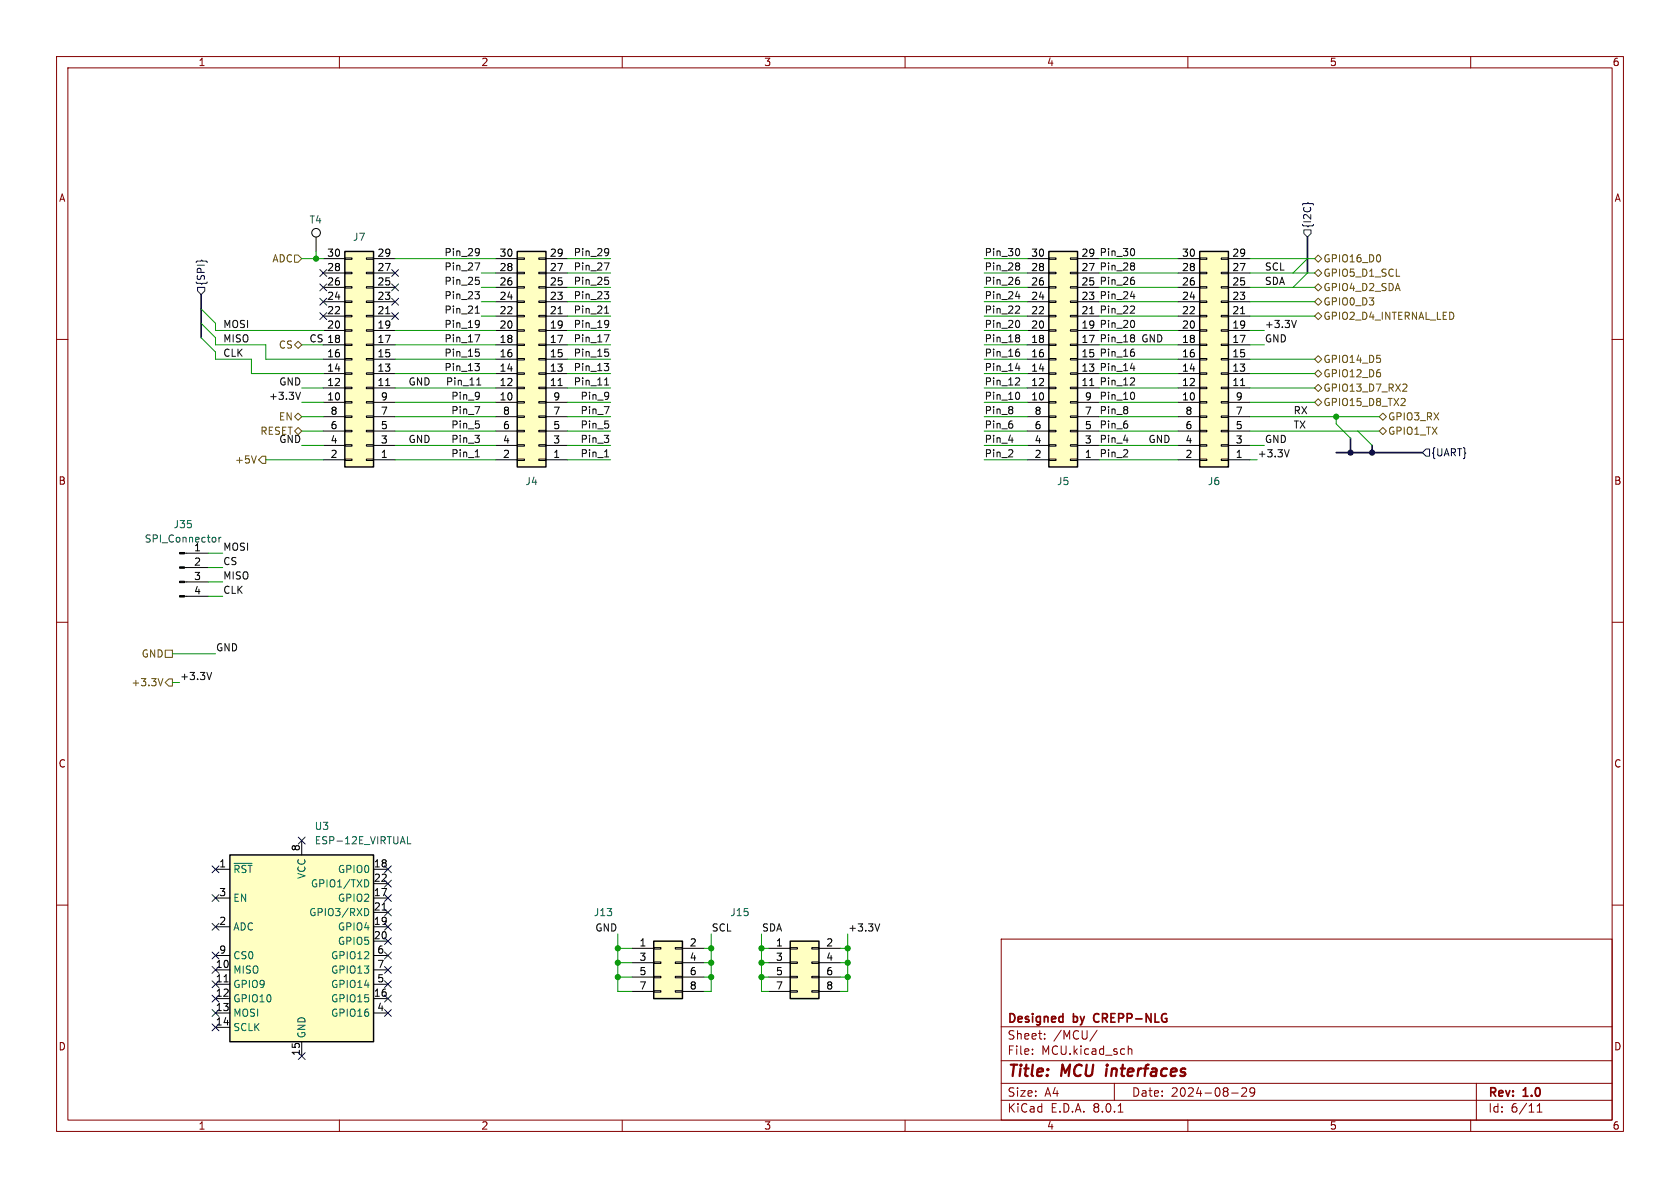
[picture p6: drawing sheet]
<svg xmlns="http://www.w3.org/2000/svg" width="297mm" height="210mm" viewBox="0 0 297 210" stroke-linecap="round" stroke-linejoin="round" font-family="sans-serif">
<g fill="none" stroke="#840000" stroke-width=".18">
<path d="M10 10h277v190h-277zM12 12h273v186h-273zM60 10v2M110 10v2M160 10v2M210 10v2M260 10v2M10 60h2M285 60h2M10 110h2M285 110h2M10 160h2"/>
<path d="M285 160h2M177 166h108v32h-108zM60 198v2M110 198v2M160 198v2M177 194.5h108M177 191.5h108M177 187.5h108M177 181.5h108M182.5 186.3v.1M182.5 185.5v.1M184.7 183.6v.1"/>
<path d="M184.7 182.8v.1M194 182.1l-1.3 2M197 191.5v3M197.7 196.6h.8M199.5 184.9v1.5M199.5 185.5l.2-.1 .3 .1 .1 .9M210 198v2M217.7 193.2h1.2M219.5 192.4l.6-.1 .2 .1 .1 .3-.9 1.1h.9M221.8 192.9l-.3 .3h-.3l-.2-.3 .1-.5 .4-.1 .2 .1a.99 .99 0 0 1-.3 1.4h-.3M260 198v2M261 191.5v6.5"/>
<path d="M271.7 196.6h.9M271.7 195.5l.5-.4v1.5"/>
</g>
<path d="M195.7 188.9l-.2 1.3" fill="none" stroke="#840000" stroke-width=".4"/>
<path d="M193.5 179.4l-.2 .4 .2 .7" fill="none" stroke="#840000" stroke-width=".3"/>
<path d="M185.4 44.5h5.1v38.1h-5.1z" fill="#ffffc2"/>
<g fill="none" stroke="#000" stroke-width=".18">
<path d="M55.9 41.9v2.6M181.6 58.4h3.8M181.6 55.9h3.8M181.6 53.3h3.8M181.6 50.8h3.8M181.6 48.3h3.8M181.6 45.7h3.8M185.4 45.6h1.3v.2h-1.3zM185.4 48.1h1.3v.3h-1.3zM185.4 50.7h1.3v.2h-1.3zM185.4 53.2h1.3v.3h-1.3zM185.4 55.8h1.3v.2h-1.3z"/>
<path d="M185.4 58.3h1.3v.2h-1.3zM189.2 45.6h1.3v.2h-1.3zM189.2 48.1h1.3v.3h-1.3zM189.2 50.7h1.3v.2h-1.3zM189.2 53.2h1.3v.3h-1.3zM189.2 55.8h1.3v.2h-1.3zM189.2 58.3h1.3v.2h-1.3zM190.5 58.4h3.8M190.5 55.9h3.8M190.5 53.3h3.8M190.5 50.8h3.8M190.5 48.3h3.8"/>
<path d="M190.5 45.7h3.8M192.6 55.5h.8M181.6 71.1h3.8M181.6 68.6h3.8M181.6 66h3.8M181.6 63.5h3.8M181.6 61h3.8M181.6 78.7h3.8M181.6 76.2h3.8M181.6 73.7h3.8M185.4 60.8h1.3v.3h-1.3zM185.4 63.4h1.3v.2h-1.3z"/>
<path d="M185.4 65.9h1.3v.3h-1.3zM185.4 68.5h1.3v.2h-1.3zM185.4 71h1.3v.2h-1.3zM185.4 73.5h1.3v.3h-1.3zM185.4 76.1h1.3v.2h-1.3zM185.4 78.6h1.3v.3h-1.3zM189.2 60.8h1.3v.3h-1.3zM189.2 63.4h1.3v.2h-1.3zM189.2 65.9h1.3v.3h-1.3zM189.2 68.5h1.3v.2h-1.3zM189.2 71h1.3v.2h-1.3zM189.2 73.5h1.3v.3h-1.3z"/>
<path d="M189.2 76.1h1.3v.2h-1.3zM189.2 78.6h1.3v.3h-1.3zM190.5 71.1h3.8M190.5 68.6h3.8M190.5 66h3.8M190.5 63.5h3.8M190.5 61h3.8M190.5 78.7h3.8M190.5 76.2h3.8M190.5 73.7h3.8M192.6 68.2h.8M181.6 81.3h3.8"/>
<path d="M185.4 81.2h1.3v.2h-1.3zM189.2 81.2h1.3v.2h-1.3zM190.5 81.3h3.8"/>
<circle cx="55.9" cy="41.1" r=".76"/>
</g>
<path d="M185.4 44.5h5.1v38.1h-5.1z" fill="none" stroke="#000" stroke-width=".25"/>
<path d="M61 44.5h5v38.1h-5z" fill="#ffffc2"/>
<g fill="none" stroke="#000" stroke-width=".18">
<path d="M57.1 58.4h3.9M57.1 55.9h3.9M57.1 53.3h3.9M57.1 50.8h3.9M57.1 48.3h3.9M57.1 45.7h3.9M61 45.6h1.2v.2h-1.2zM61 48.1h1.2v.3h-1.2zM61 50.7h1.2v.2h-1.2zM61 53.2h1.2v.3h-1.2zM61 55.8h1.2v.2h-1.2zM61 58.3h1.2v.2h-1.2z"/>
<path d="M64.8 45.6h1.2v.2h-1.2zM64.8 48.1h1.2v.3h-1.2zM64.8 50.7h1.2v.2h-1.2zM64.8 53.2h1.2v.3h-1.2zM64.8 55.8h1.2v.2h-1.2zM64.8 58.3h1.2v.2h-1.2zM66 58.4h3.8M66 55.9h3.8M66 53.3h3.8M66 50.8h3.8M66 48.3h3.8M66 45.7h3.8"/>
<path d="M68.2 55.5h.7M57.1 71.1h3.9M57.1 68.6h3.9M57.1 66h3.9M57.1 63.5h3.9M57.1 61h3.9M57.1 78.7h3.9M57.1 76.2h3.9M57.1 73.7h3.9M61 60.8h1.2v.3h-1.2zM61 63.4h1.2v.2h-1.2zM61 65.9h1.2v.3h-1.2z"/>
<path d="M61 68.5h1.2v.2h-1.2zM61 71h1.2v.2h-1.2zM61 73.5h1.2v.3h-1.2zM61 76.1h1.2v.2h-1.2zM61 78.6h1.2v.3h-1.2zM64.8 60.8h1.2v.3h-1.2zM64.8 63.4h1.2v.2h-1.2zM64.8 65.9h1.2v.3h-1.2zM64.8 68.5h1.2v.2h-1.2zM64.8 71h1.2v.2h-1.2zM64.8 73.5h1.2v.3h-1.2zM64.8 76.1h1.2v.2h-1.2z"/>
<path d="M64.8 78.6h1.2v.3h-1.2zM66 71.1h3.8M66 68.6h3.8M66 66h3.8M66 63.5h3.8M66 61h3.8M66 78.7h3.8M66 76.2h3.8M66 73.7h3.8M68.2 68.2h.7M57.1 81.3h3.9M61 81.2h1.2v.2h-1.2z"/>
<path d="M64.8 81.2h1.2v.2h-1.2zM66 81.3h3.8"/>
</g>
<path d="M61 44.5h5v38.1h-5z" fill="none" stroke="#000" stroke-width=".25"/>
<path d="M139.7 166.4h5.1v10.1h-5.1z" fill="#ffffc2"/>
<g fill="none" stroke="#000" stroke-width=".18">
<path d="M32.6 97.8h4.2M32.6 105.4h4.2M32.6 102.9h4.2M32.6 100.3h4.2M135.9 167.6h3.8M135.9 170.2h3.8M135.9 172.7h3.8M135.9 175.3h3.8M139.7 175.1h1.3v.3h-1.3zM139.7 172.6h1.3v.2h-1.3zM139.7 170.1h1.3v.2h-1.3zM139.7 167.5h1.3v.3h-1.3z"/>
<path d="M143.5 175.1h1.3v.3h-1.3zM143.5 172.6h1.3v.2h-1.3zM143.5 170.1h1.3v.2h-1.3zM143.5 167.5h1.3v.3h-1.3zM144.8 167.6h3.8M144.8 170.2h3.8M144.8 172.7h3.8M144.8 175.3h3.8"/>
</g>
<path d="M139.7 166.4h5.1v10.1h-5.1z" fill="none" stroke="#000" stroke-width=".25"/>
<path d="M31.7 97.7h.9v.2h-.9zM31.7 105.3h.9v.2h-.9zM31.7 102.7h.9v.3h-.9zM31.7 100.2h.9v.3h-.9z" fill="#000" stroke="#000" stroke-width=".18"/>
<path d="M38 95l.2 .2-.2 .6M38.7 95v.8M39.1 95l-.4 .2" fill="none" stroke="#006464" stroke-width=".18"/>
<path d="M40.6 151.1h25.4v33.1h-25.4z" fill="#ffffc2"/>
<path d="M40.6 151.1h25.4v33.1h-25.4z" fill="none" stroke="#000" stroke-width=".25"/>
<g fill="none" stroke="#000" stroke-width=".18">
<path d="M38.1 153.7h2.5M38.1 158.8h2.5M53.3 148.6v2.5M66 153.7h2.6M66 158.8h2.6M66 156.2h2.6M38.1 171.5h2.5M38.1 174h2.5M38.1 176.5h2.5M38.1 179.1h2.5M38.1 163.8h2.5M38.1 168.9h2.5"/>
<path d="M39.6 173.6h.7M66 171.5h2.6M66 174h2.6M66 176.5h2.6M66 179.1h2.6M66 163.8h2.6M66 166.4h2.6M66 161.3h2.6M66 168.9h2.6M67.6 160.9h.7M38.1 181.6h2.5M53.3 184.2v2.5"/>
</g>
<path d="M41.4 152.6h3.2M64.8 155.5a.68 .68 0 0 1 .4 .7 .68 .68 0 0 1-.4 .6M72 147.9v1.3h.6M64.5 160.6a.64 .64 0 0 1 .7 .6 .64 .64 0 0 1-.7 .7" fill="none" stroke="#006464" stroke-width=".18"/>
<path d="M212.1 44.5h5.1v38.1h-5.1z" fill="#ffffc2"/>
<g fill="none" stroke="#000" stroke-width=".18">
<path d="M208.3 58.4h3.8M208.3 55.9h3.8M208.3 53.3h3.8M208.3 50.8h3.8M208.3 48.3h3.8M208.3 45.7h3.8M212.1 45.6h1.3v.2h-1.3zM212.1 48.1h1.3v.3h-1.3zM212.1 50.7h1.3v.2h-1.3zM212.1 53.2h1.3v.3h-1.3zM212.1 55.8h1.3v.2h-1.3zM212.1 58.3h1.3v.2h-1.3z"/>
<path d="M215.9 45.6h1.3v.2h-1.3zM215.9 48.1h1.3v.3h-1.3zM215.9 50.7h1.3v.2h-1.3zM215.9 53.2h1.3v.3h-1.3zM215.9 55.8h1.3v.2h-1.3zM215.9 58.3h1.3v.2h-1.3zM217.2 58.4h3.8M217.2 55.9h3.8M217.2 53.3h3.8M217.2 50.8h3.8M217.2 48.3h3.8M217.2 45.7h3.8"/>
<path d="M219.3 55.5h.7M208.3 71.1h3.8M208.3 68.6h3.8M208.3 66h3.8M208.3 63.5h3.8M208.3 61h3.8M208.3 78.7h3.8M208.3 76.2h3.8M208.3 73.7h3.8M212.1 60.8h1.3v.3h-1.3zM212.1 63.4h1.3v.2h-1.3zM212.1 65.9h1.3v.3h-1.3z"/>
<path d="M212.1 68.5h1.3v.2h-1.3zM212.1 71h1.3v.2h-1.3zM212.1 73.5h1.3v.3h-1.3zM212.1 76.1h1.3v.2h-1.3zM212.1 78.6h1.3v.3h-1.3zM215.9 60.8h1.3v.3h-1.3zM215.9 63.4h1.3v.2h-1.3zM215.9 65.9h1.3v.3h-1.3zM215.9 68.5h1.3v.2h-1.3zM215.9 71h1.3v.2h-1.3zM215.9 73.5h1.3v.3h-1.3zM215.9 76.1h1.3v.2h-1.3z"/>
<path d="M215.9 78.6h1.3v.3h-1.3zM217.2 71.1h3.8M217.2 68.6h3.8M217.2 66h3.8M217.2 63.5h3.8M217.2 61h3.8M217.2 78.7h3.8M217.2 76.2h3.8M217.2 73.7h3.8M219.3 68.2h.7M208.3 81.3h3.8M212.1 81.2h1.3v.2h-1.3z"/>
<path d="M215.9 81.2h1.3v.2h-1.3zM217.2 81.3h3.8"/>
</g>
<path d="M212.1 44.5h5.1v38.1h-5.1z" fill="none" stroke="#000" stroke-width=".25"/>
<path d="M115.6 166.4h5v10.1h-5z" fill="#ffffc2"/>
<g fill="none" stroke="#000" stroke-width=".18">
<path d="M111.8 167.6h3.8M111.8 170.2h3.8M111.8 172.7h3.8M111.8 175.3h3.8M115.6 175.1h1.2v.3h-1.2zM115.6 172.6h1.2v.2h-1.2zM115.6 170.1h1.2v.2h-1.2zM115.6 167.5h1.2v.3h-1.2zM119.4 175.1h1.2v.3h-1.2zM119.4 172.6h1.2v.2h-1.2zM119.4 170.1h1.2v.2h-1.2zM119.4 167.5h1.2v.3h-1.2z"/>
<path d="M120.6 167.6h3.9M120.6 170.2h3.9M120.6 172.7h3.9M120.6 175.3h3.9"/>
</g>
<path d="M115.6 166.4h5v10.1h-5z" fill="none" stroke="#000" stroke-width=".25"/>
<path d="M91.4 44.5h5.1v38.1h-5.1z" fill="#ffffc2"/>
<g fill="none" stroke="#000" stroke-width=".18">
<path d="M87.6 58.4h3.8M87.6 55.9h3.8M87.6 53.3h3.8M87.6 50.8h3.8M87.6 48.3h3.8M87.6 45.7h3.8M91.4 45.6h1.3v.2h-1.3zM91.4 48.1h1.3v.3h-1.3zM91.4 50.7h1.3v.2h-1.3zM91.4 53.2h1.3v.3h-1.3zM91.4 55.8h1.3v.2h-1.3zM91.4 58.3h1.3v.2h-1.3z"/>
<path d="M95.2 45.6h1.3v.2h-1.3zM95.2 48.1h1.3v.3h-1.3zM95.2 50.7h1.3v.2h-1.3zM95.2 53.2h1.3v.3h-1.3zM95.2 55.8h1.3v.2h-1.3zM95.2 58.3h1.3v.2h-1.3zM96.5 58.4h3.8M96.5 55.9h3.8M96.5 53.3h3.8M96.5 50.8h3.8M96.5 48.3h3.8M96.5 45.7h3.8"/>
<path d="M98.7 55.5h.7M87.6 71.1h3.8M87.6 68.6h3.8M87.6 66h3.8M87.6 63.5h3.8M87.6 61h3.8M87.6 78.7h3.8M87.6 76.2h3.8M87.6 73.7h3.8M91.4 60.8h1.3v.3h-1.3zM91.4 63.4h1.3v.2h-1.3zM91.4 65.9h1.3v.3h-1.3z"/>
<path d="M91.4 68.5h1.3v.2h-1.3zM91.4 71h1.3v.2h-1.3zM91.4 73.5h1.3v.3h-1.3zM91.4 76.1h1.3v.2h-1.3zM91.4 78.6h1.3v.3h-1.3zM95.2 60.8h1.3v.3h-1.3zM95.2 63.4h1.3v.2h-1.3zM95.2 65.9h1.3v.3h-1.3zM95.2 68.5h1.3v.2h-1.3zM95.2 71h1.3v.2h-1.3zM95.2 73.5h1.3v.3h-1.3zM95.2 76.1h1.3v.2h-1.3z"/>
<path d="M95.2 78.6h1.3v.3h-1.3zM96.5 71.1h3.8M96.5 68.6h3.8M96.5 66h3.8M96.5 63.5h3.8M96.5 61h3.8M96.5 78.7h3.8M96.5 76.2h3.8M96.5 73.7h3.8M98.7 68.2h.7M87.6 81.3h3.8M91.4 81.2h1.3v.2h-1.3z"/>
<path d="M95.2 81.2h1.3v.2h-1.3zM96.5 81.3h3.8"/>
</g>
<path d="M91.4 44.5h5.1v38.1h-5.1z" fill="none" stroke="#000" stroke-width=".25"/>
<g fill="none" stroke="#725600" stroke-width=".18">
<path d="M52.1 45.1h.6l.6 .6-.6 .7h-.6zM232.4 50.8l.6-.6 .7 .6-.7 .6zM232.4 55.9l.6-.7 .7 .7-.7 .6zM232.4 53.3l.6-.6 .7 .6-.7 .7zM232.4 48.3l.6-.7 .7 .7-.7 .6zM232.4 45.7l.6-.6 .7 .6-.7 .7zM244 45.3v.8M52.1 76.2l.6-.6 .6 .6-.6 .6zM52.1 73.7l.6-.7 .6 .7-.6 .6zM52.1 61l.6-.7 .6 .7-.6 .6zM232.4 71.1l.6-.6 .7 .6-.7 .7zM232.4 66l.6-.6 .7 .6-.7 .7z"/>
<path d="M232.4 68.6l.6-.7 .7 .7-.7 .6zM232.4 63.5l.6-.6 .7 .6-.7 .6zM243.8 76.2l.7-.6 .6 .6-.6 .6zM243.8 73.7l.7-.7 .6 .7-.6 .6zM244 66v.5M244 63.4v.6M248.2 70.4l.2 .3v.3l-.8 .7h.8M248.2 67.9l.4 .1 .1 .3-.8 .9h.8M45.3 80.6l-.4 1.3M46.4 80.6h.6v1.3h-.6l-.7-.6zM28.8 120l-.4 1.2M29.2 114.9h1.3v1.3h-1.3z"/>
<path d="M29.8 120h.7v1.3h-.7l-.6-.6z"/>
</g>
<g fill="none" stroke="#000084" stroke-width=".18">
<path d="M231.1 36l.1-.2 .2 .2M34.9 50.8h1.3v.6l-.6 .7-.7-.7zM35.6 46.1l.1-.1v.1M56.5 47.7l1.3 1.2M56.5 50.2l1.3 1.2M56.5 52.7l1.3 1.2M56.5 55.3l1.3 1.2M57.8 47.7l-1.3 1.2M57.8 50.2l-1.3 1.2M57.8 52.7l-1.3 1.2M57.8 55.3l-1.3 1.2M69.2 50.2l1.3 1.2"/>
<path d="M69.2 52.7l1.3 1.2M69.2 47.7l1.3 1.2M69.2 55.3l1.3 1.2M70.5 50.2l-1.3 1.2M70.5 52.7l-1.3 1.2M70.5 47.7l-1.3 1.2M70.5 55.3l-1.3 1.2M230.5 40.6h1.3v.7l-.7 .6-.6-.6zM252.1 79.4h.6v1.2h-.6l-.6-.6zM37.5 153.1l1.2 1.2M37.5 158.1l1.2 1.3M38.7 153.1l-1.2 1.2"/>
<path d="M38.7 158.1l-1.2 1.3M52.7 148l1.2 1.2M53.9 148l-1.2 1.2M68 155.6l1.2 1.2M68 158.1l1.2 1.3M68 153.1l1.2 1.2M69.2 155.6l-1.2 1.2M69.2 158.1l-1.2 1.3M69.2 153.1l-1.2 1.2M37.5 178.5l1.2 1.2M37.5 175.9l1.2 1.2M37.5 173.4l1.2 1.2"/>
<path d="M37.5 170.8l1.2 1.3M37.5 163.2l1.2 1.2M37.5 168.3l1.2 1.2M38.7 163.2l-1.2 1.2M38.7 178.5l-1.2 1.2M38.7 175.9l-1.2 1.2M38.7 173.4l-1.2 1.2M38.7 170.8l-1.2 1.3M38.7 168.3l-1.2 1.2M68 165.8l1.2 1.2M68 173.4l1.2 1.2M68 175.9l1.2 1.2"/>
<path d="M68 170.8l1.2 1.3M68 178.5l1.2 1.2M68 168.3l1.2 1.2M68 163.2l1.2 1.2M68 160.7l1.2 1.2M69.2 165.8l-1.2 1.2M69.2 173.4l-1.2 1.2M69.2 175.9l-1.2 1.2M69.2 170.8l-1.2 1.3M69.2 178.5l-1.2 1.2M69.2 168.3l-1.2 1.2M69.2 163.2l-1.2 1.2"/>
<path d="M69.2 160.7l-1.2 1.2M37.5 181l1.2 1.2M38.7 181l-1.2 1.2M52.7 186.1l1.2 1.2M53.9 186.1l-1.2 1.2"/>
</g>
<g fill="none" stroke="#0f0f0f" stroke-width=".18">
<path d="M84 46.5h.8l-.5 1.2M84 51.6h.7l-.4 .4M84 59.2h.8l-.5 1.2M84 55.4h.7M84.1 49h.6M84.1 54.4l.3-.3v1.3M84.5 43.9l.2 .2a1.03 1.03 0 0 1-.2 1M84.5 49.5l.2 .2v.3l-.2 .3M84.5 52l.2 .3v.3l-.2 .2M84.5 56.6l.2 .2a1.03 1.03 0 0 1-.2 1M84.7 44.5l-.2 .2M84.7 57.2l-.2 .2"/>
<path d="M106.8 46.5h.9l-.6 1.2M106.8 51.6h.8l-.4 .4M106.8 59.2h.9l-.6 1.2M106.9 55.4h.7M106.9 49h.6M107 54.4l.2-.3v1.3M107.4 52l.2 .3v.3l-.2 .2M107.4 43.9l.1 .2a1.03 1.03 0 0 1-.1 1M107.4 49.5l.2 .2v.3l-.2 .3M107.4 56.6l.1 .2a1.03 1.03 0 0 1-.1 1M107.6 44.5l-.2 .2M107.6 57.2l-.2 .2"/>
<path d="M179.5 52.4h.8M179.9 49h.2M180 43.9a.79 .79 0 0 1 0 1.3M180 56.6a.79 .79 0 0 1 0 1.3M180 54.1l.3 .2-.1 .3-.7 .8h.8M180 46.5l.3 .2-.3 .3 .3 .3v.2l-.3 .2M180 49.5l.3 .2v.3l-.3 .3M180 59.2l.3 .2-.3 .3 .3 .3v.2l-.3 .2M180.1 52v.8M199.9 52.4h.7M200.2 49h.3M200.3 43.9a.79 .79 0 0 1 0 1.3"/>
<path d="M200.3 56.6a.79 .79 0 0 1 0 1.3M200.3 54.1l.3 .2-.1 .3-.7 .8h.8M200.3 46.5l.3 .2-.3 .3 .3 .3v.2l-.3 .2M200.3 49.5l.3 .2v.3l-.3 .3M200.3 59.2l.3 .2-.3 .3 .3 .3v.2l-.3 .2M200.5 52v.8M229.2 56.6l-.4 1.3M53.1 69.3l-.4 1.3M84 71.9h.8l-.5 1.2M84 64.3h.7l-.4 .4M84.1 61.7h.6M84.3 68.1h.7"/>
<path d="M84.4 67.1l.2-.3v1.3M84.5 62.2l.2 .2v.3l-.2 .3M84.5 64.7l.2 .3v.3l-.2 .2M106.8 71.9h.9l-.6 1.2M106.8 64.3h.8l-.4 .4M106.9 68.1h.7M106.9 61.7h.6M107 67.1l.2-.3v1.3M107.4 62.2l.2 .2v.3l-.2 .3M107.4 64.7l.2 .3v.3l-.2 .2M178.3 77.8h.8M179 79.6v.4"/>
<path d="M179.5 65.1h.8M179.9 61.7h.2M180 69.3a.79 .79 0 0 1 0 1.3M180 66.8l.3 .2-.1 .3-.7 .8h.8M180 62.2l.3 .2v.3l-.3 .3M180.1 64.7v.8M198.6 77.8h.8M199.3 79.6v.4M199.9 65.1h.7M200.2 61.7h.3M200.3 69.3a.79 .79 0 0 1 0 1.3M200.3 62.2l.3 .2v.3l-.3 .3"/>
<path d="M200.3 66.8l.3 .2-.1 .3-.7 .8h.8M200.5 64.7v.8M227.9 79.5l-.4 1.3M84 80.8h.7M106.9 80.8h.7M178.3 80.8h.7M198.6 80.8h.8M37.4 118.9l-.4 1.2M155.5 163.3l-.4 1.3"/>
</g>
<path d="M35.6 52.1v7.6M231.1 41.9v6.4M238.8 77.5v2.5M242.6 78.7v1.3M236.2 80h15.3" fill="none" stroke="#000084" stroke-width=".3"/>
<g fill="none" stroke="#009600" stroke-width=".18">
<path d="M35.6 57.2l2.5 2.5v1.3h8.9v2.5h10.1M35.6 59.7l2.5 2.5v1.3h6.3v2.5h12.7M35.6 54.6l2.5 2.6v1.2h19M53.3 45.7h3.8M55.9 44.5v1.2M69.8 45.7h17.8M69.8 58.4h17.8M85.1 53.3h2.5M85.1 50.8h2.5M85.1 55.9h2.5M85.1 48.3h2.5M100.3 45.7h7.6"/>
<path d="M100.3 53.3h7.6M100.3 50.8h7.6M100.3 58.4h7.6M100.3 55.9h7.6M100.3 48.3h7.6M174 45.7h7.6M174 53.3h7.6M174 50.8h7.6M174 58.4h7.6M174 55.9h7.6M174 48.3h7.6M194.3 45.7h14"/>
<path d="M194.3 53.3h14M194.3 50.8h14M194.3 58.4h14M194.3 55.9h14M194.3 48.3h14M221 45.7h11.4M221 53.3h11.4M221 50.8h11.4M221 58.4h2.5M221 55.9h11.4M221 48.3h11.4M231.1 45.7l-2.5 2.6"/>
<path d="M231.1 48.3l-2.5 2.5M53.3 61h3.8M53.3 76.2h3.8M53.3 68.6h3.8M53.3 78.7h3.8M53.3 73.7h3.8M53.3 71.1h3.8M69.8 61h17.8M69.8 76.2h17.8M69.8 63.5h17.8M69.8 68.6h17.8M69.8 66h17.8"/>
<path d="M69.8 78.7h17.8M69.8 73.7h17.8M69.8 71.1h17.8M100.3 61h7.6M100.3 76.2h7.6M100.3 63.5h7.6M100.3 68.6h7.6M100.3 66h7.6M100.3 78.7h7.6M100.3 73.7h7.6M100.3 71.1h7.6M174 61h7.6"/>
<path d="M174 76.2h7.6M174 63.5h7.6M174 68.6h7.6M174 66h7.6M174 78.7h7.6M174 73.7h7.6M174 71.1h7.6M194.3 61h14M194.3 76.2h14M194.3 63.5h14M194.3 68.6h14M194.3 66h14"/>
<path d="M194.3 78.7h14M194.3 73.7h14M194.3 71.1h14M221 61h2.5M221 76.2h22.8M221 63.5h11.4M221 68.6h11.4M221 66h11.4M221 78.7h2.5M221 73.7h22.8M221 71.1h11.4M236.2 73.7v1.2l2.6 2.6"/>
<path d="M240 76.2l2.6 2.5M36.8 97.8h2.6M47 81.3h10.1M69.8 81.3h17.8M100.3 81.3h7.6M174 81.3h7.6M194.3 81.3h14M221 81.3h1.2M30.5 115.6h7.6M36.8 102.9h2.6M36.8 105.4h2.6M36.8 100.3h2.6"/>
<path d="M30.5 120.7h1.2M109.2 165.1v10.2h2.6M109.2 170.2h2.6M109.2 167.6h2.6M109.2 172.7h2.6M124.5 170.2h1.2M124.5 167.6h1.2M124.5 172.7h1.2M125.7 165.1v10.2h-1.2M134.6 165.1v10.2h1.3M134.6 170.2h1.3M134.6 167.6h1.3"/>
<path d="M134.6 172.7h1.3M148.6 170.2h1.3M148.6 167.6h1.3M148.6 172.7h1.3M149.9 165.1v10.2h-1.3"/>
</g>
<g fill="#009600" stroke="#009600" stroke-width=".18">
<circle cx="55.9" cy="45.7" r=".46"/>
<circle cx="125.7" cy="170.2" r=".46"/>
<circle cx="125.7" cy="167.6" r=".46"/>
<circle cx="109.2" cy="170.2" r=".46"/>
<circle cx="109.2" cy="172.7" r=".46"/>
<circle cx="109.2" cy="167.6" r=".46"/>
<circle cx="134.6" cy="170.2" r=".46"/>
<circle cx="134.6" cy="172.7" r=".46"/>
<circle cx="125.7" cy="172.7" r=".46"/>
<circle cx="134.6" cy="167.6" r=".46"/>
<circle cx="236.2" cy="73.7" r=".46"/>
<circle cx="149.9" cy="167.6" r=".46"/>
<circle cx="149.9" cy="172.7" r=".46"/>
<circle cx="149.9" cy="170.2" r=".46"/>
</g>
<g fill="#000084" stroke="#000084" stroke-width=".18">
<circle cx="238.8" cy="80" r=".46"/>
<circle cx="242.6" cy="80" r=".46"/>
</g>
<g font-size="2.8" fill="#840000">
<text x="178" y="190.9">Title:</text>
<text x="187.7" y="190.9">MCU</text>
<text x="196.4" y="190.9">interfaces</text>
</g>
<g font-size="2.1" fill="#840000">
<text x="178" y="184">Sheet:</text>
<text x="178" y="181.2">Designed</text>
<text x="186.2" y="184">/MCU/</text>
<text x="189.8" y="181.2">by</text>
<text x="194.1" y="181.2">CREPP-NLG</text>
<text x="178" y="186.7">File:</text>
<text x="184.1" y="186.7">MCU.kicad_sch</text>
<text x="178" y="196.9">KiCad</text>
<text x="178" y="194.1">Size:</text>
<text x="184.7" y="194.1">A4</text>
<text x="185.7" y="196.9">E.D.A.</text>
<text x="193.3" y="196.9">8.0.1</text>
<text x="200" y="194.1">Date:</text>
<text x="207" y="194.1">2024-08-29</text>
<text x="263" y="194.3">Rev:</text>
<text x="263" y="196.9">Id:</text>
<text x="267.1" y="196.9">6/11</text>
<text x="269.4" y="194.3">1.0</text>
</g>
<g font-size="1.8" fill="#840000">
<text x="35" y="11.9">1</text>
<text x="85" y="11.9">2</text>
<text x="135" y="11.9">3</text>
<text x="185" y="11.9">4</text>
<text x="235" y="11.9">5</text>
<text x="285" y="11.9">6</text>
<text x="10.3" y="35.9">A</text>
<text x="285.3" y="35.9">A</text>
<text x="10.3" y="85.9">B</text>
<text x="285.3" y="85.9">B</text>
<text x="10.3" y="135.9">C</text>
<text x="285.3" y="135.9">C</text>
<text x="10.3" y="185.9">D</text>
<text x="285.3" y="185.9">D</text>
<text x="35" y="199.9">1</text>
<text x="85" y="199.9">2</text>
<text x="135" y="199.9">3</text>
<text x="185" y="199.9">4</text>
<text x="235" y="199.9">5</text>
<text x="285" y="199.9">6</text>
</g>
<g font-size="1.8" fill="#006464">
<text x="54.6" y="39.7">T4</text>
<text x="62.3" y="42.8">J7</text>
<text x="92.8" y="86">J4</text>
<text x="186.8" y="86">J5</text>
<text x="213.4" y="86">J6</text>
<text x="30.6" y="93.6">J35</text>
<text x="25.5" y="96.1">SPI_Connector</text>
<text x="34.2" y="97.5">1</text>
<text x="55.5" y="146.9">U3</text>
<text x="55.5" y="149.5">ESP-12E_VIRTUAL</text>
<text x="41.1" y="154.5">~{RST}</text>
<text x="54.2" y="155.5" transform="rotate(-90 54.2 155.5)">VCC</text>
<text x="59.6" y="154.5">GPIO0</text>
<text x="41.1" y="159.6">EN</text>
<text x="54.9" y="157.1">GPIO1/TXD</text>
<text x="59.6" y="159.6">GPIO2</text>
<text x="41.1" y="164.7">ADC</text>
<text x="54.6" y="162.2">GPIO3/RXD</text>
<text x="59.6" y="164.7">GPIO4</text>
<text x="59.6" y="167.2">GPIO5</text>
<text x="104.9" y="162.2">J13</text>
<text x="129" y="162.2">J15</text>
<text x="41.1" y="172.3">MISO</text>
<text x="41.1" y="169.8">CS0</text>
<text x="58.4" y="169.8">GPIO12</text>
<text x="58.4" y="172.3">GPIO13</text>
<text x="41.1" y="174.9">GPIO9</text>
<text x="41.1" y="177.4">GPIO10</text>
<text x="41.1" y="179.9">MOSI</text>
<text x="58.4" y="177.4">GPIO15</text>
<text x="58.4" y="179.9">GPIO16</text>
<text x="58.4" y="174.9">GPIO14</text>
<text x="41.1" y="182.5">SCLK</text>
<text x="54.2" y="183.6" transform="rotate(-90 54.2 183.6)">GND</text>
</g>
<g font-size="1.8" fill="#000084">
<text x="232" y="40.4" transform="rotate(-90 232 40.4)">{I2C}</text>
<text x="36.4" y="50.6" transform="rotate(-90 36.4 50.6)">{SPI}</text>
<text x="252.9" y="80.9">{UART}</text>
</g>
<g font-size="1.8" fill="#725600">
<text x="48" y="46.6">ADC</text>
<text x="233.9" y="46.6">GPIO16_D0</text>
<text x="233.9" y="51.7">GPIO4_D2_SDA</text>
<text x="233.9" y="49.1">GPIO5_D1_SCL</text>
<text x="233.9" y="56.7">GPIO2_D4_INTERNAL_LED</text>
<text x="233.9" y="54.2">GPIO0_D3</text>
<text x="49.2" y="61.8">CS</text>
<text x="233.9" y="64.4">GPIO14_D5</text>
<text x="233.9" y="72">GPIO15_D8_TX2</text>
<text x="233.9" y="66.9">GPIO12_D6</text>
<text x="233.9" y="69.4">GPIO13_D7_RX2</text>
<text x="45.9" y="77.1">RESET</text>
<text x="49.2" y="74.5">EN</text>
<text x="245.3" y="77.1">GPIO1_TX</text>
<text x="245.3" y="74.5">GPIO3_RX</text>
<text x="41.5" y="82.1">+5V</text>
<text x="24.9" y="116.4">GND</text>
<text x="23.1" y="121.5">+3.3V</text>
</g>
<g font-size="1.8">
<text x="57.7" y="45.5">30</text>
<text x="66.6" y="45.5">29</text>
<text x="88.2" y="45.5">30</text>
<text x="97.1" y="45.5">29</text>
<text x="182.2" y="45.5">30</text>
<text x="191.1" y="45.5">29</text>
<text x="208.9" y="45.5">30</text>
<text x="217.8" y="45.5">29</text>
<text x="57.7" y="53.1">24</text>
<text x="57.7" y="50.5">26</text>
<text x="57.7" y="48">28</text>
<text x="66.6" y="53.1">23</text>
<text x="66.6" y="50.5">25</text>
<text x="66.6" y="48">27</text>
<text x="88.2" y="53.1">24</text>
<text x="88.2" y="50.5">26</text>
<text x="88.2" y="48">28</text>
<text x="97.1" y="53.1">23</text>
<text x="97.1" y="50.5">25</text>
<text x="97.1" y="48">27</text>
<text x="182.2" y="53.1">24</text>
<text x="182.2" y="50.5">26</text>
<text x="182.2" y="48">28</text>
<text x="191.1" y="53.1">23</text>
<text x="191.1" y="50.5">25</text>
<text x="191.1" y="48">27</text>
<text x="208.9" y="53.1">24</text>
<text x="208.9" y="50.5">26</text>
<text x="208.9" y="48">28</text>
<text x="217.8" y="53.1">23</text>
<text x="217.8" y="50.5">25</text>
<text x="217.8" y="48">27</text>
<text x="57.7" y="58.2">20</text>
<text x="57.7" y="55.6">22</text>
<text x="66.6" y="58.2">19</text>
<text x="66.6" y="55.6">21</text>
<text x="88.2" y="58.2">20</text>
<text x="88.2" y="55.6">22</text>
<text x="97.1" y="58.2">19</text>
<text x="97.1" y="55.6">21</text>
<text x="182.2" y="58.2">20</text>
<text x="182.2" y="55.6">22</text>
<text x="191.1" y="58.2">19</text>
<text x="191.1" y="55.6">21</text>
<text x="208.9" y="58.2">20</text>
<text x="208.9" y="55.6">22</text>
<text x="217.8" y="58.2">19</text>
<text x="217.8" y="55.6">21</text>
<text x="57.7" y="65.8">14</text>
<text x="57.7" y="63.2">16</text>
<text x="66.6" y="65.8">13</text>
<text x="66.6" y="63.2">15</text>
<text x="66.6" y="60.7">17</text>
<text x="88.2" y="65.8">14</text>
<text x="88.2" y="63.2">16</text>
<text x="88.2" y="60.7">18</text>
<text x="97.1" y="65.8">13</text>
<text x="97.1" y="63.2">15</text>
<text x="97.1" y="60.7">17</text>
<text x="182.2" y="65.8">14</text>
<text x="182.2" y="63.2">16</text>
<text x="182.2" y="60.7">18</text>
<text x="191.1" y="65.8">13</text>
<text x="191.1" y="63.2">15</text>
<text x="191.1" y="60.7">17</text>
<text x="208.9" y="65.8">14</text>
<text x="208.9" y="63.2">16</text>
<text x="208.9" y="60.7">18</text>
<text x="217.8" y="65.8">13</text>
<text x="217.8" y="63.2">15</text>
<text x="217.8" y="60.7">17</text>
<text x="57.7" y="70.9">10</text>
<text x="57.7" y="68.3">12</text>
<text x="66.6" y="68.3">11</text>
<text x="67.2" y="70.9">9</text>
<text x="88.2" y="70.9">10</text>
<text x="88.2" y="68.3">12</text>
<text x="97.1" y="68.3">11</text>
<text x="97.7" y="70.9">9</text>
<text x="182.2" y="70.9">10</text>
<text x="182.2" y="68.3">12</text>
<text x="191.1" y="68.3">11</text>
<text x="191.7" y="70.9">9</text>
<text x="208.9" y="70.9">10</text>
<text x="208.9" y="68.3">12</text>
<text x="217.8" y="68.3">11</text>
<text x="218.4" y="70.9">9</text>
<text x="58.3" y="75.9">6</text>
<text x="58.3" y="73.4">8</text>
<text x="67.2" y="75.9">5</text>
<text x="67.2" y="73.4">7</text>
<text x="88.8" y="75.9">6</text>
<text x="88.8" y="73.4">8</text>
<text x="97.7" y="75.9">5</text>
<text x="97.7" y="73.4">7</text>
<text x="182.8" y="75.9">6</text>
<text x="182.8" y="73.4">8</text>
<text x="191.7" y="75.9">5</text>
<text x="191.7" y="73.4">7</text>
<text x="209.5" y="75.9">6</text>
<text x="209.5" y="73.4">8</text>
<text x="218.4" y="75.9">5</text>
<text x="218.4" y="73.4">7</text>
<text x="58.3" y="81">2</text>
<text x="58.3" y="78.5">4</text>
<text x="67.2" y="81">1</text>
<text x="67.2" y="78.5">3</text>
<text x="88.8" y="81">2</text>
<text x="88.8" y="78.5">4</text>
<text x="97.7" y="81">1</text>
<text x="97.7" y="78.5">3</text>
<text x="182.8" y="81">2</text>
<text x="182.8" y="78.5">4</text>
<text x="191.7" y="81">1</text>
<text x="191.7" y="78.5">3</text>
<text x="209.5" y="81">2</text>
<text x="209.5" y="78.5">4</text>
<text x="218.4" y="81">1</text>
<text x="218.4" y="78.5">3</text>
<text x="34.2" y="100.1">2</text>
<text x="34.2" y="102.6">3</text>
<text x="34.2" y="105.2">4</text>
<text x="38.7" y="153.4">1</text>
<text x="53.1" y="150.6" transform="rotate(-90 53.1 150.6)">8</text>
<text x="66" y="153.4">18</text>
<text x="66" y="156">22</text>
<text x="38.7" y="158.5">3</text>
<text x="66" y="158.5">17</text>
<text x="66" y="161">21</text>
<text x="38.7" y="163.6">2</text>
<text x="66" y="163.6">19</text>
<text x="66" y="166.1">20</text>
<text x="113" y="167.4">1</text>
<text x="121.8" y="167.4">2</text>
<text x="137.1" y="167.4">1</text>
<text x="146" y="167.4">2</text>
<text x="38.1" y="171.2">10</text>
<text x="38.1" y="173.7">11</text>
<text x="38.7" y="168.7">9</text>
<text x="66.6" y="173.7">5</text>
<text x="66.6" y="168.7">6</text>
<text x="66.6" y="171.2">7</text>
<text x="113" y="169.9">3</text>
<text x="113" y="172.5">5</text>
<text x="121.8" y="169.9">4</text>
<text x="121.8" y="172.5">6</text>
<text x="137.1" y="169.9">3</text>
<text x="137.1" y="172.5">5</text>
<text x="146" y="169.9">4</text>
<text x="146" y="172.5">6</text>
<text x="38.1" y="176.3">12</text>
<text x="38.1" y="178.8">13</text>
<text x="66" y="176.3">16</text>
<text x="66.6" y="178.8">4</text>
<text x="113" y="175">7</text>
<text x="121.8" y="175">8</text>
<text x="137.1" y="175">7</text>
<text x="146" y="175">8</text>
<text x="38.1" y="181.4">14</text>
<text x="53.1" y="186.7" transform="rotate(-90 53.1 186.7)">15</text>
</g>
<g font-size="1.8" fill="#0f0f0f">
<text x="78.5" y="47.9">Pin_27</text>
<text x="78.5" y="45.4">Pin_29</text>
<text x="101.3" y="47.9">Pin_27</text>
<text x="101.3" y="45.4">Pin_29</text>
<text x="174" y="47.9">Pin_28</text>
<text x="174" y="45.4">Pin_30</text>
<text x="194.3" y="45.4">Pin_30</text>
<text x="194.3" y="47.9">Pin_28</text>
<text x="223.5" y="47.9">SCL</text>
<text x="78.5" y="50.5">Pin_25</text>
<text x="78.5" y="53">Pin_23</text>
<text x="101.3" y="53">Pin_23</text>
<text x="101.3" y="50.5">Pin_25</text>
<text x="174" y="50.5">Pin_26</text>
<text x="174" y="53">Pin_24</text>
<text x="194.3" y="50.5">Pin_26</text>
<text x="194.3" y="53">Pin_24</text>
<text x="223.5" y="50.5">SDA</text>
<text x="39.4" y="58.1">MOSI</text>
<text x="78.5" y="58.1">Pin_19</text>
<text x="78.5" y="55.5">Pin_21</text>
<text x="101.3" y="55.5">Pin_21</text>
<text x="101.3" y="58.1">Pin_19</text>
<text x="174" y="58.1">Pin_20</text>
<text x="174" y="55.5">Pin_22</text>
<text x="194.3" y="55.5">Pin_22</text>
<text x="194.3" y="58.1">Pin_20</text>
<text x="223.5" y="58.1">+3.3V</text>
<text x="39.4" y="60.6">MISO</text>
<text x="39.4" y="63.2">CLK</text>
<text x="54.6" y="60.6">CS 18</text>
<text x="78.5" y="63.2">Pin_15</text>
<text x="78.5" y="65.7">Pin_13</text>
<text x="78.5" y="60.6">Pin_17</text>
<text x="101.3" y="65.7">Pin_13</text>
<text x="101.3" y="63.2">Pin_15</text>
<text x="101.3" y="60.6">Pin_17</text>
<text x="174" y="60.6">Pin_18</text>
<text x="174" y="63.2">Pin_16</text>
<text x="174" y="65.7">Pin_14</text>
<text x="194.3" y="60.6">Pin_18</text>
<text x="194.3" y="65.7">Pin_14</text>
<text x="194.3" y="63.2">Pin_16</text>
<text x="201.7" y="60.6">GND</text>
<text x="223.5" y="60.6">GND</text>
<text x="47.5" y="70.8">+3.3V</text>
<text x="49.3" y="68.2">GND</text>
<text x="72.1" y="68.2">GND</text>
<text x="78.7" y="68.2">Pin_11</text>
<text x="79.7" y="70.8">Pin_9</text>
<text x="101.3" y="68.2">Pin_11</text>
<text x="102.5" y="70.8">Pin_9</text>
<text x="174" y="68.2">Pin_12</text>
<text x="174" y="70.8">Pin_10</text>
<text x="194.3" y="68.2">Pin_12</text>
<text x="194.3" y="70.8">Pin_10</text>
<text x="79.7" y="75.9">Pin_5</text>
<text x="79.7" y="73.3">Pin_7</text>
<text x="102.5" y="75.9">Pin_5</text>
<text x="102.5" y="73.3">Pin_7</text>
<text x="174" y="75.9">Pin_6</text>
<text x="174" y="73.3">Pin_8</text>
<text x="194.3" y="75.9">Pin_6</text>
<text x="194.3" y="73.3">Pin_8</text>
<text x="228.6" y="73.3">RX</text>
<text x="228.6" y="75.9">TX</text>
<text x="49.3" y="78.4">GND</text>
<text x="72.1" y="78.4">GND</text>
<text x="79.7" y="78.4">Pin_3</text>
<text x="79.7" y="80.9">Pin_1</text>
<text x="102.5" y="80.9">Pin_1</text>
<text x="102.5" y="78.4">Pin_3</text>
<text x="174" y="78.4">Pin_4</text>
<text x="174" y="80.9">Pin_2</text>
<text x="194.3" y="80.9">Pin_2</text>
<text x="194.3" y="78.4">Pin_4</text>
<text x="202.9" y="78.4">GND</text>
<text x="222.2" y="80.9">+3.3V</text>
<text x="223.5" y="78.4">GND</text>
<text x="39.4" y="97.4">MOSI</text>
<text x="39.4" y="100">CS</text>
<text x="39.4" y="105.1">CLK</text>
<text x="39.4" y="102.5">MISO</text>
<text x="38.1" y="115.2">GND</text>
<text x="31.7" y="120.3">+3.3V</text>
<text x="105.1" y="164.8">GND</text>
<text x="125.7" y="164.8">SCL</text>
<text x="134.6" y="164.8">SDA</text>
<text x="149.9" y="164.8">+3.3V</text>
</g>
</svg>
